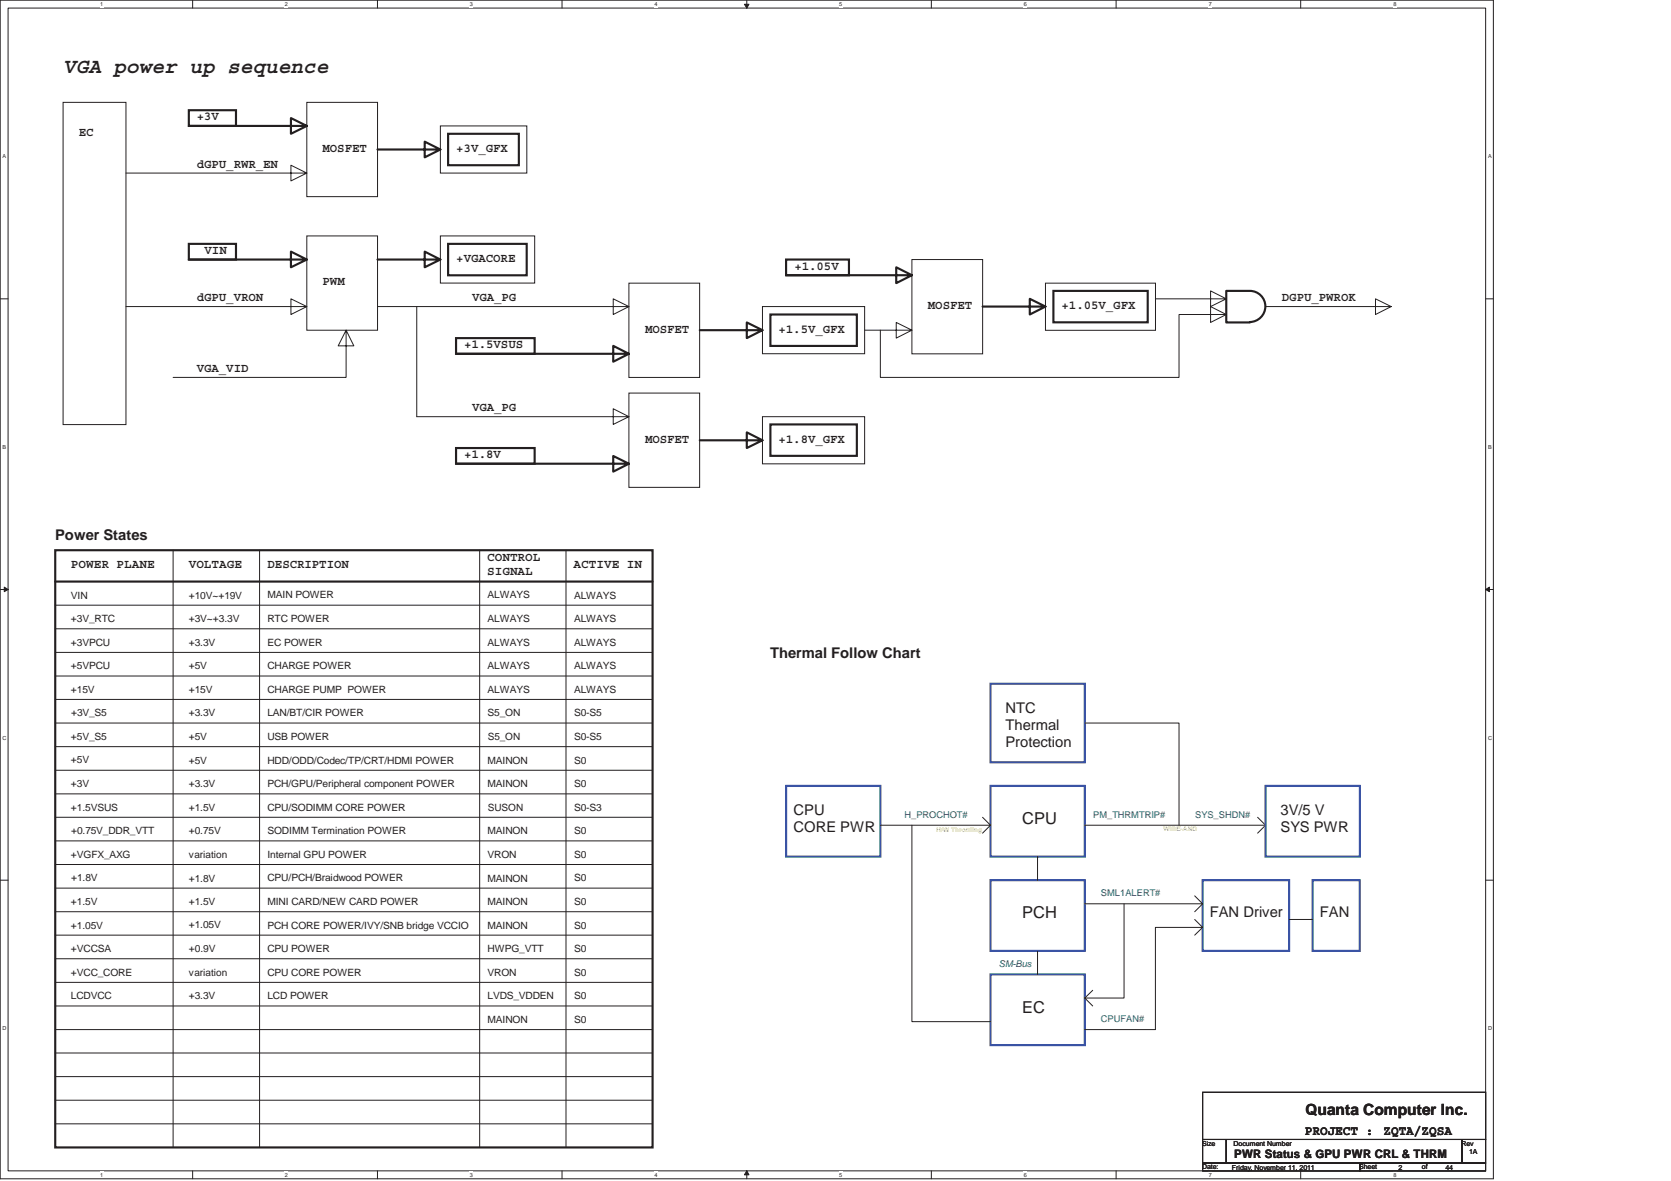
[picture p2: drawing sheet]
<svg xmlns="http://www.w3.org/2000/svg" width="297mm" height="210mm" viewBox="0 0 297 210" stroke-linecap="round" stroke-linejoin="round" font-family="sans-serif">
<path d="M0 0h265.5v209.6h-265.5zM1.4 1.4h262.7v206.8h-262.7z" fill="none" stroke="#231f20" stroke-width=".18"/>
<g fill="#fff">
<path d="M17.8 .2h.6v1.1h-.6z"/>
<path d="M17.8 208.4h.6v1.1h-.6z"/>
</g>
<path d="M34.2 0v1.4M34.2 208.2v1.4" fill="none" stroke="#231f20" stroke-width=".18"/>
<g fill="#fff">
<path d="M50.6 .2h.6v1.1h-.6z"/>
<path d="M50.6 208.4h.6v1.1h-.6z"/>
</g>
<path d="M67.1 0v1.4M67.1 208.2v1.4" fill="none" stroke="#231f20" stroke-width=".18"/>
<g fill="#fff">
<path d="M83.5 .2h.5v1.1h-.5z"/>
<path d="M83.5 208.4h.5v1.1h-.5z"/>
</g>
<path d="M99.9 0v1.4M99.9 208.2v1.4" fill="none" stroke="#231f20" stroke-width=".18"/>
<g fill="#fff">
<path d="M116.3 .2h.5v1.1h-.5z"/>
<path d="M116.3 208.4h.5v1.1h-.5z"/>
</g>
<path d="M132.8 0v1.4M132.8 208.2v1.4" fill="none" stroke="#231f20" stroke-width=".18"/>
<path d="M132.3 .8h.8l-.3 .6z" fill="#231f20"/>
<path d="M132.3 .8h.8l-.3 .6z" fill="none" stroke="#231f20" stroke-width=".18"/>
<path d="M132.8 208.2l.3 .7h-.8z" fill="#231f20"/>
<path d="M132.8 208.2l.3 .7h-.8z" fill="none" stroke="#231f20" stroke-width=".18"/>
<g fill="#fff">
<path d="M149.2 .2h.5v1.1h-.5z"/>
<path d="M149.2 208.4h.5v1.1h-.5z"/>
</g>
<path d="M165.6 0v1.4M165.6 208.2v1.4" fill="none" stroke="#231f20" stroke-width=".18"/>
<g fill="#fff">
<path d="M182 .2h.5v1.1h-.5z"/>
<path d="M182 208.4h.5v1.1h-.5z"/>
</g>
<path d="M198.4 0v1.4M198.4 208.2v1.4" fill="none" stroke="#231f20" stroke-width=".18"/>
<g fill="#fff">
<path d="M214.8 .2h.6v1.1h-.6z"/>
<path d="M214.8 208.4h.6v1.1h-.6z"/>
</g>
<path d="M231.2 0v1.4M231.2 208.2v1.4" fill="none" stroke="#231f20" stroke-width=".18"/>
<g fill="#fff">
<path d="M247.6 .2h.6v1.1h-.6z"/>
<path d="M247.6 208.4h.6v1.1h-.6z"/>
<path d="M.4 27.3h.7v1.1h-.7z"/>
<path d="M264.4 27.3h.7v1.1h-.7z"/>
<path d="M.4 79h.7v1.1h-.7z"/>
<path d="M264.4 79h.7v1.1h-.7z"/>
</g>
<path d="M0 53.1h1.4M264.1 53.1h1.4" fill="none" stroke="#231f20" stroke-width=".18"/>
<g fill="#fff">
<path d="M.4 130.6h.7v1.1h-.7z"/>
<path d="M264.4 130.6h.8v1.1h-.8z"/>
</g>
<path d="M0 104.8h1.4M264.1 104.8h1.4" fill="none" stroke="#231f20" stroke-width=".18"/>
<path d="M.8 104.4l.6 .4-.6 .4z" fill="#231f20"/>
<path d="M.8 104.4l.6 .4-.6 .4z" fill="none" stroke="#231f20" stroke-width=".18"/>
<path d="M264.1 104.8l.7-.4v.8z" fill="#231f20"/>
<path d="M264.1 104.8l.7-.4v.8z" fill="none" stroke="#231f20" stroke-width=".18"/>
<g fill="#fff">
<path d="M.4 182.3h.7v1.1h-.7z"/>
<path d="M264.4 182.3h.8v1.1h-.8z"/>
</g>
<g fill="none" stroke="#231f20" stroke-width=".18">
<path d="M11.2 18.2h11.2v57.3h-11.2zM54.5 18.2h12.6v16.8h-12.6zM22.4 30.8h32.1l-2.8-1.4v2.8l2.8-1.4M78.3 22.4h15.3v8.4h-15.3zM22.4 54.5h32.1l-2.8-1.4v2.8l2.8-1.4M54.5 41.9h12.6v16.8h-12.6zM61.5 58.7l1.4 2.8h-2.8l1.4-2.8v8.4h-30.7M67.1 54.5h44.7l-2.8-1.4v2.8l2.8-1.4M74.1 54.5v19.6h37.7l-2.8-1.4v2.8l2.8-1.4M78.3 41.9h16.7v8.4h-16.7zM111.8 50.3h12.6v16.8h-12.6zM135.5 54.5h18.2v8.4h-18.2z"/>
<path d="M153.7 58.7h8.4l-2.8-1.4v2.8l2.8-1.4M162.1 46.1h12.6v16.8h-12.6zM185.8 50.3h19.6v8.4h-19.6zM205.4 53.1h12.6l-2.8-1.4v2.8l2.8-1.4M218 55.9l-2.8 1.4v-2.8l2.8 1.4h-8.4v11.2h-53.1v-8.4M225 54.5h22.3l-2.8-1.4v2.8l2.8-1.4M111.8 69.9h12.6v16.8h-12.6zM135.5 74.1h18.2v8.4h-18.2zM30.8 97.8v106.2M46.1 97.8v106.2M85.3 97.8v106.2M100.6 97.8v106.2"/>
<path d="M9.8 111.8h106.2M9.8 116h106.2M9.8 107.6h106.2M9.8 124.4h106.2M9.8 120.2h106.2M9.8 132.8h106.2M9.8 137h106.2M9.8 128.6h106.2M192.8 128.6h16.8v18.1M0 156.5h1.4M9.8 145.3h106.2M9.8 141.1h106.2"/>
<path d="M9.8 149.5h106.2M9.8 157.9h106.2M9.8 153.7h106.2M156.5 146.7h19.6M162.1 146.7v34.9h14M174.7 145.3l1.4 1.4-1.4 1.4M184.4 152.3v4.2M192.8 146.7h32.2M212.4 159.3l1.4 1.4-1.4 1.4M223.6 145.3l1.4 1.4-1.4 1.4M264.1 156.5h1.4M9.8 162.1h106.2"/>
<path d="M9.8 178.9h106.2M9.8 174.7h106.2M9.8 170.5h106.2M9.8 166.3h106.2M184.4 169.1v4.2M192.8 160.7h21M194.2 176.1l-1.4 1.4 1.4 1.4M199.8 160.7v16.8h-7M212.4 163.5l1.4 1.4-1.4 1.4M213.8 164.9h-8.4v18.2h-12.6M229.2 163.5h4.1M9.8 183.1h106.2"/>
<path d="M9.8 199.8h106.2M9.8 191.4h106.2M9.8 187.2h106.2M9.8 195.6h106.2M213.8 194.2h50.3v8.4h-50.3zM213.8 202.6h4.2v4.2h-4.2zM213.8 206.8h27.9v1.4h-27.9zM218 202.6h41.9v4.2h-41.9zM241.7 206.8h22.4v1.4h-22.4zM259.9 202.6h4.2v4.2h-4.2z"/>
</g>
<path d="M139.7 139.7h16.8v12.6h-16.8zM176.1 139.7h16.7v12.6h-16.7zM176.1 121.6h16.7v13.9h-16.7zM225 139.7h16.7v12.6h-16.7zM176.1 156.5h16.7v12.6h-16.7zM213.8 156.5h15.4v12.6h-15.4zM233.3 156.5h8.4v12.6h-8.4zM176.1 173.3h16.7v12.5h-16.7z" fill="none" stroke="#3a53a4" stroke-width=".38"/>
<g fill="none" stroke="#231f20" stroke-width=".38">
<path d="M33.6 19.6h8.3v2.8h-8.3zM33.6 22.4h20.9l-2.8-1.4v2.8l2.8-1.4M67.1 26.6h11.2l-2.8-1.4v2.8l2.8-1.4M79.7 23.8h12.5v5.6h-12.5zM33.6 43.4h8.3v2.8h-8.3zM33.6 46.1h20.9l-2.8-1.4v2.8l2.8-1.4M67.1 46.1h11.2l-2.8-1.4v2.8l2.8-1.4M79.7 43.4h13.9v5.5h-13.9zM124.4 58.7h11.1l-2.7-1.4v2.8l2.7-1.4M136.9 55.9h15.4v5.6h-15.4zM139.7 46.1h11.2v2.8h-11.2zM139.7 48.9h22.4l-2.8-1.4v2.8l2.8-1.4"/>
<path d="M174.7 54.5h11.1l-2.7-1.4v2.8l2.7-1.4M187.3 51.7h16.7v5.6h-16.7zM222.2 57.3a2.77 2.77 0 0 0 2.7-2.8 2.77 2.77 0 0 0-2.7-2.8h-4.2v5.6h4.2M81.1 60.1h13.9v2.8h-13.9zM81.1 79.7h13.9v2.8h-13.9zM81.1 62.9h30.7l-2.8-1.4v2.8l2.8-1.4M124.4 78.3h11.1l-2.7-1.4v2.8l2.7-1.4M136.9 75.5h15.4v5.6h-15.4zM9.8 97.8h106.2v106.2h-106.2zM81.1 82.4h30.7l-2.8-1.3v2.8l2.8-1.5M9.8 103.4h106.2"/>
</g>
<text font-size="3.8" fill="#231f20" x="11.2" y="13">VGA power up sequence</text>
<g font-size="2.9" fill="#231f20">
<text x="181.7" y="146.5">CPU</text>
<text x="181.7" y="163.3">PCH</text>
<text x="181.7" y="180.1">EC</text>
</g>
<text font-size="2.8" fill="#231f20" x="232" y="198.2">Quanta Computer Inc.</text>
<g font-size="2.6" fill="#231f20">
<text x="9.8" y="96.1">Power States</text>
<text x="136.9" y="117">Thermal Follow Chart</text>
<text x="178.8" y="126.8">NTC</text>
<text x="178.8" y="129.8">Thermal</text>
<text x="178.8" y="132.8">Protection</text>
<text x="141.1" y="144.9">CPU</text>
<text x="141.1" y="147.9">CORE PWR</text>
<text x="227.6" y="144.9">3V/5 V</text>
<text x="227.6" y="147.9">SYS PWR</text>
<text x="215.1" y="163.1">FAN Driver</text>
<text x="234.6" y="163.1">FAN</text>
</g>
<g font-size="2.4" fill="#231f20">
<text x="231.9" y="201.8">PROJECT :</text>
<text x="245.9" y="201.8">ZQTA/ZQSA</text>
</g>
<g font-size="2.2" fill="#231f20">
<text x="35" y="21.4">+3V</text>
<text x="14" y="24.2">EC</text>
<text x="35" y="29.8">dGPU_RWR_EN</text>
<text x="57.3" y="27">MOSFET</text>
<text x="81.1" y="27">+3V_GFX</text>
<text x="36.4" y="45.2">VIN</text>
<text x="81.1" y="46.6">+VGACORE</text>
<text x="141.2" y="47.9">+1.05V</text>
<text x="35" y="53.5">dGPU_VRON</text>
<text x="57.3" y="50.7">PWM</text>
<text x="83.9" y="53.6">VGA_PG</text>
<text x="227.9" y="53.6">DGPU_PWROK</text>
<text x="114.7" y="59.1">MOSFET</text>
<text x="138.4" y="59.1">+1.5V_GFX</text>
<text x="164.9" y="54.9">MOSFET</text>
<text x="188.7" y="54.9">+1.05V_GFX</text>
<text x="82.5" y="61.9">+1.5VSUS</text>
<text x="35" y="66.1">VGA_VID</text>
<text x="83.9" y="73.1">VGA_PG</text>
<text x="82.5" y="81.5">+1.8V</text>
<text x="114.7" y="78.7">MOSFET</text>
<text x="138.4" y="78.7">+1.8V_GFX</text>
<text x="12.6" y="101">POWER PLANE</text>
<text x="33.6" y="101">VOLTAGE</text>
<text x="47.6" y="101">DESCRIPTION</text>
<text x="86.6" y="99.7">CONTROL</text>
<text x="102" y="101">ACTIVE IN</text>
<text x="86.6" y="102.2">SIGNAL</text>
</g>
<text font-size="2.1" fill="#231f20" x="219.4" y="205.9">PWR Status &amp; GPU PWR CRL &amp; THRM</text>
<g font-size="1.8" fill="#231f20">
<text x="12.6" y="106.4">VIN</text>
<text x="33.6" y="106.4">+10V~+19V</text>
<text x="47.6" y="106.4">MAIN POWER</text>
<text x="86.7" y="106.4">ALWAYS</text>
<text x="102" y="106.4">ALWAYS</text>
<text x="12.6" y="110.6">+3V_RTC</text>
<text x="33.6" y="110.6">+3V~+3.3V</text>
<text x="47.5" y="110.6">RTC POWER</text>
<text x="86.7" y="110.6">ALWAYS</text>
<text x="102" y="110.6">ALWAYS</text>
<text x="12.6" y="119">+5VPCU</text>
<text x="12.6" y="114.8">+3VPCU</text>
<text x="33.6" y="114.8">+3.3V</text>
<text x="33.6" y="119">+5V</text>
<text x="47.5" y="114.8">EC POWER</text>
<text x="47.5" y="119">CHARGE POWER</text>
<text x="86.7" y="114.8">ALWAYS</text>
<text x="86.7" y="119">ALWAYS</text>
<text x="102" y="119">ALWAYS</text>
<text x="102" y="114.8">ALWAYS</text>
<text x="12.6" y="123.2">+15V</text>
<text x="33.6" y="123.2">+15V</text>
<text x="47.5" y="123.2">CHARGE PUMP POWER</text>
<text x="86.7" y="123.2">ALWAYS</text>
<text x="102" y="123.2">ALWAYS</text>
<text x="12.6" y="131.6">+5V_S5</text>
<text x="12.6" y="127.4">+3V_S5</text>
<text x="33.6" y="127.4">+3.3V</text>
<text x="33.6" y="131.6">+5V</text>
<text x="47.5" y="127.4">LAN/BT/CIR POWER</text>
<text x="47.5" y="131.6">USB POWER</text>
<text x="86.7" y="127.4">S5_ON</text>
<text x="86.7" y="131.6">S5_ON</text>
<text x="102" y="127.4">S0-S5</text>
<text x="102" y="131.6">S0-S5</text>
<text x="12.6" y="135.7">+5V</text>
<text x="33.6" y="135.8">+5V</text>
<text x="47.5" y="135.8">HDD/ODD/Codec/TP/CRT/HDMI POWER</text>
<text x="86.7" y="135.8">MAINON</text>
<text x="102" y="135.8">S0</text>
<text x="12.6" y="140">+3V</text>
<text x="33.6" y="140">+3.3V</text>
<text x="47.5" y="140">PCH/GPU/Peripheral component POWER</text>
<text x="86.7" y="140">MAINON</text>
<text x="102" y="140">S0</text>
<text x="12.6" y="144.1">+1.5VSUS</text>
<text x="12.6" y="148.3">+0.75V_DDR_VTT</text>
<text x="33.6" y="148.3">+0.75V</text>
<text x="33.6" y="144.2">+1.5V</text>
<text x="47.5" y="148.3">SODIMM Termination POWER</text>
<text x="47.5" y="144.2">CPU/SODIMM CORE POWER</text>
<text x="86.7" y="148.3">MAINON</text>
<text x="86.7" y="144.1">SUSON</text>
<text x="102" y="144.1">S0-S3</text>
<text x="102" y="148.3">S0</text>
<text x="12.6" y="152.5">+VGFX_AXG</text>
<text x="33.6" y="152.5">variation</text>
<text x="47.5" y="152.5">Internal GPU POWER</text>
<text x="86.7" y="152.5">VRON</text>
<text x="102" y="152.5">S0</text>
<text x="12.6" y="160.9">+1.5V</text>
<text x="12.6" y="156.7">+1.8V</text>
<text x="33.6" y="160.9">+1.5V</text>
<text x="33.6" y="156.7">+1.8V</text>
<text x="47.5" y="160.9">MINI CARD/NEW CARD POWER</text>
<text x="47.5" y="156.7">CPU/PCH/Braidwood POWER</text>
<text x="86.7" y="156.7">MAINON</text>
<text x="86.7" y="160.9">MAINON</text>
<text x="102" y="156.7">S0</text>
<text x="102" y="160.9">S0</text>
<text x="12.6" y="165.1">+1.05V</text>
<text x="33.6" y="165.1">+1.05V</text>
<text x="47.5" y="165.1">PCH CORE POWER/IVY/SNB bridge VCCIO</text>
<text x="86.7" y="165.1">MAINON</text>
<text x="102" y="165.1">S0</text>
<text x="12.6" y="173.5">+VCC_CORE</text>
<text x="12.6" y="169.3">+VCCSA</text>
<text x="33.6" y="173.5">variation</text>
<text x="33.6" y="169.3">+0.9V</text>
<text x="47.5" y="173.5">CPU CORE POWER</text>
<text x="47.5" y="169.3">CPU POWER</text>
<text x="86.7" y="173.5">VRON</text>
<text x="86.7" y="169.3">HWPG_VTT</text>
<text x="102" y="173.5">S0</text>
<text x="102" y="169.3">S0</text>
<text x="12.6" y="177.7">LCDVCC</text>
<text x="33.6" y="177.7">+3.3V</text>
<text x="47.6" y="177.7">LCD POWER</text>
<text x="86.7" y="177.7">LVDS_VDDEN</text>
<text x="102" y="177.7">S0</text>
<text x="86.7" y="181.9">MAINON</text>
<text x="102" y="181.9">S0</text>
</g>
<g font-size="1.7" fill="#0a8141">
<text x="160.8" y="145.4">H_PROCHOT#</text>
<text x="194.3" y="145.4">PM_THRMTRIP#</text>
<text x="212.5" y="145.4">SYS_SHDN#</text>
<text x="195.7" y="159.4">SML1ALERT#</text>
<text x="177.6" y="172">SM-Bus</text>
<text x="195.7" y="181.7">CPUFAN#</text>
</g>
<g font-size="1.2" fill="#231f20">
<text x="213.7" y="203.7">Size</text>
<text x="219.3" y="203.7">Document Number</text>
<text x="259.8" y="203.7">Rev</text>
<text x="213.7" y="207.9">Date:</text>
<text x="219" y="207.9">Friday, November 11, 2011</text>
<text x="241.6" y="207.9">Sheet</text>
<text x="248.6" y="207.9">2</text>
<text x="252.8" y="207.9">of</text>
<text x="256.9" y="207.9">44</text>
<text x="261.1" y="205.1">1A</text>
</g>
<g font-size="1.1" fill="#f5eb10">
<text x="166.4" y="147.9">H/W Throttling</text>
<text x="206.9" y="147.7">WIRE-AND</text>
</g>
<g font-size="1" fill="#231f20">
<text x="17.8" y="1.1">1</text>
<text x="50.6" y="1.1">2</text>
<text x="83.5" y="1.1">3</text>
<text x="116.3" y="1.1">4</text>
<text x="149.2" y="1.1">5</text>
<text x="182" y="1.1">6</text>
<text x="214.9" y="1.1">7</text>
<text x="247.7" y="1.1">8</text>
<text x=".4" y="28.1">A</text>
<text x="264.6" y="28.1">A</text>
<text x=".4" y="79.8">B</text>
<text x="264.6" y="79.8">B</text>
<text x=".4" y="131.5">C</text>
<text x="264.6" y="131.5">C</text>
<text x=".4" y="183.2">D</text>
<text x="264.6" y="183.2">D</text>
<text x="17.8" y="209.2">1</text>
<text x="50.6" y="209.2">2</text>
<text x="83.5" y="209.2">3</text>
<text x="116.3" y="209.2">4</text>
<text x="149.2" y="209.2">5</text>
<text x="182" y="209.2">6</text>
<text x="214.9" y="209.2">7</text>
<text x="247.7" y="209.2">8</text>
</g>
</svg>
